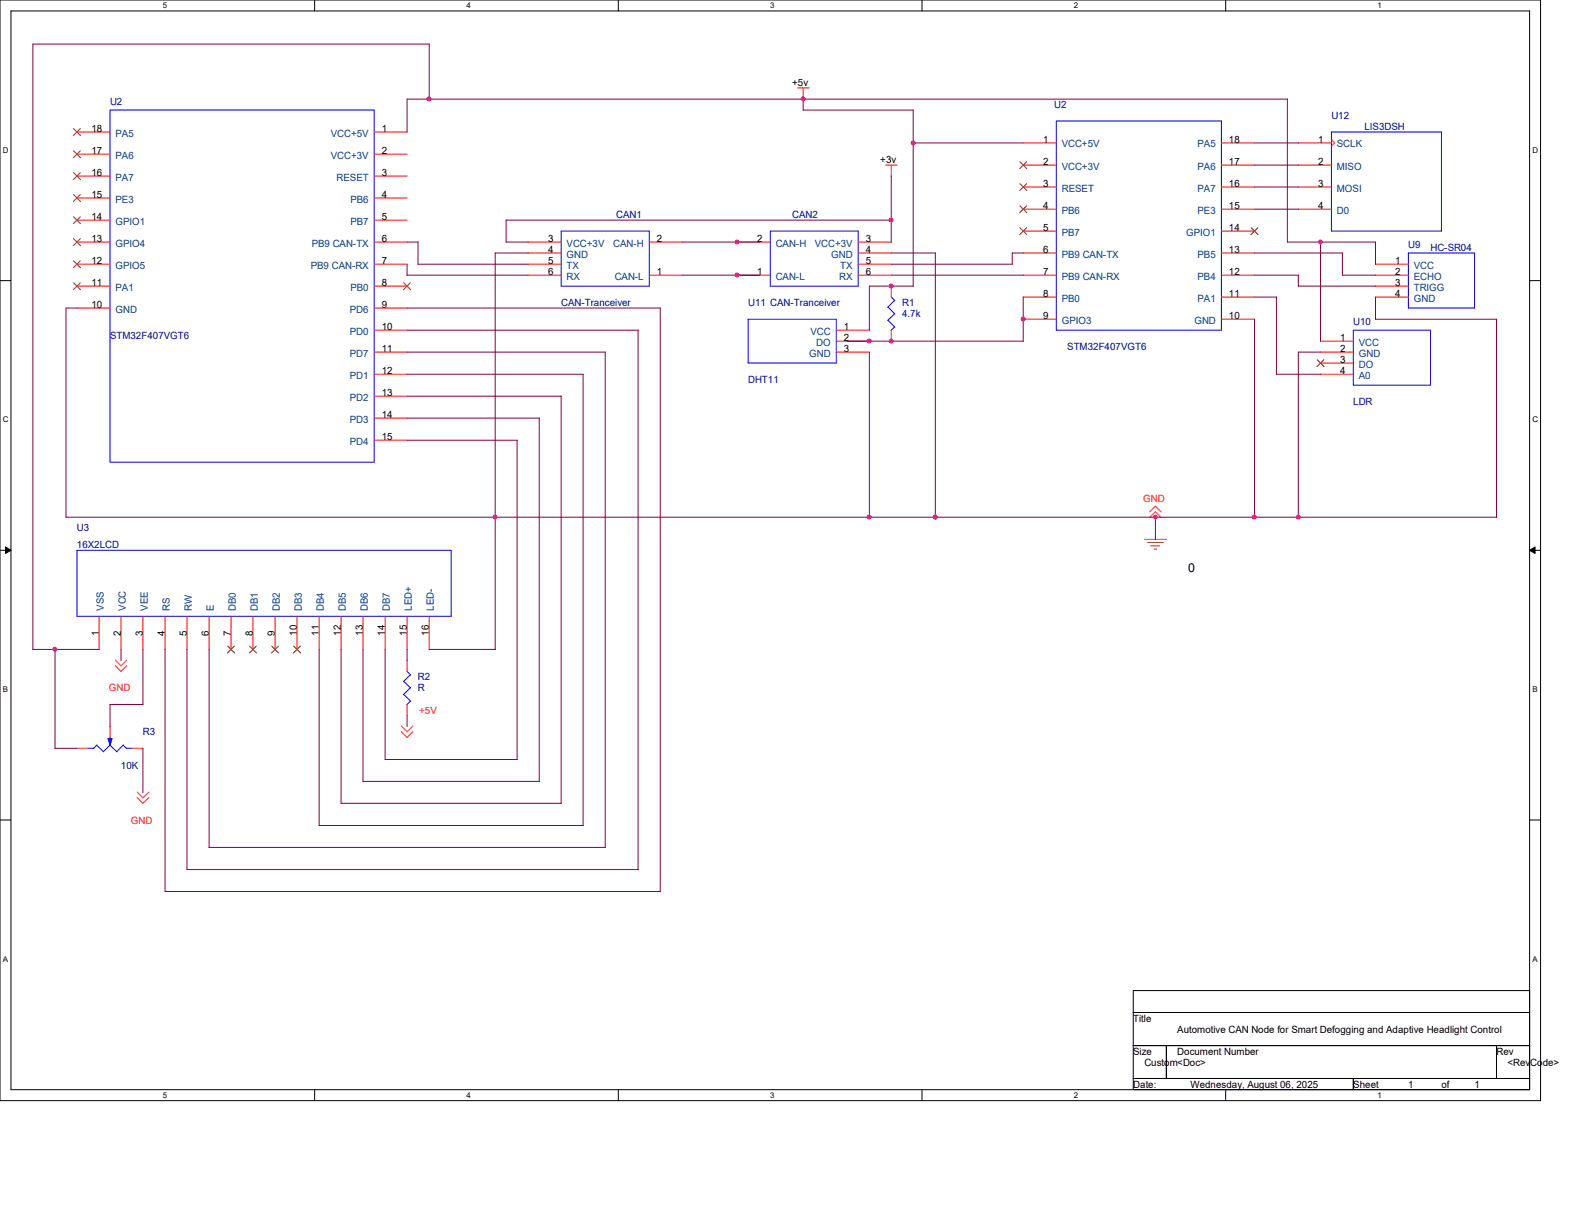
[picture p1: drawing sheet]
<svg xmlns="http://www.w3.org/2000/svg" width="279mm" height="216mm" viewBox="0 0 279 216" stroke-linecap="round" stroke-linejoin="round" font-family="sans-serif">
<path d="M0 0h273.8v195.6h-273.8zM1.9 1.9h270v191.7h-270z" fill="none" stroke="#000" stroke-width=".18"/>
<g fill="#fff">
<path d="M28.9 .2h.8v1.5h-.8z"/>
<path d="M28.9 193.8h.8v1.6h-.8z"/>
</g>
<path d="M55.9 0v1.9M55.9 193.6v2" fill="none" stroke="#000" stroke-width=".18"/>
<g fill="#fff">
<path d="M82.9 .2h.8v1.5h-.8z"/>
<path d="M82.9 193.8h.8v1.6h-.8z"/>
</g>
<path d="M109.9 0v1.9M109.9 193.6v2" fill="none" stroke="#000" stroke-width=".18"/>
<g fill="#fff">
<path d="M136.9 .2h.7v1.5h-.7z"/>
<path d="M136.9 193.8h.7v1.6h-.7z"/>
</g>
<path d="M163.9 0v1.9M163.9 193.6v2" fill="none" stroke="#000" stroke-width=".18"/>
<g fill="#fff">
<path d="M190.8 .2h.8v1.5h-.8z"/>
<path d="M190.8 193.8h.8v1.6h-.8z"/>
</g>
<path d="M217.8 0v1.9M217.8 193.6v2" fill="none" stroke="#000" stroke-width=".18"/>
<g fill="#fff">
<path d="M244.8 .2h.8v1.5h-.8z"/>
<path d="M244.8 193.8h.8v1.6h-.8z"/>
<path d="M.5 25.9h1v1.5h-1z"/>
<path d="M272.4 25.9h.9v1.5h-.9z"/>
<path d="M.5 73.8h1v1.6h-1z"/>
<path d="M272.4 73.8h.9v1.6h-.9z"/>
</g>
<path d="M0 49.9h1.9M271.9 49.9h1.9" fill="none" stroke="#000" stroke-width=".18"/>
<g fill="#fff">
<path d="M.5 121.8h.9v1.5h-.9z"/>
<path d="M272.4 121.8h.9v1.5h-.9z"/>
</g>
<path d="M0 97.8h1.9M271.9 97.8h1.9" fill="none" stroke="#000" stroke-width=".18"/>
<path d="M1 97.2l.9 .6-.9 .5zM271.9 97.8l.9-.6v1.1z" fill="#000" stroke="#000" stroke-width=".18"/>
<g fill="#fff">
<path d="M.5 169.7h.9v1.5h-.9z"/>
<path d="M272.4 169.7h.9v1.5h-.9z"/>
</g>
<path d="M0 145.7h1.9M271.9 145.7h1.9M201.4 176h70.5v17.6h-70.5zM201.4 179.9h70.5M201.4 185.8h70.5M201.4 191.6h70.5M207.3 185.8v5.8M240.5 191.6v2M266 185.8v5.8" fill="none" stroke="#000" stroke-width=".18"/>
<g fill="none" stroke="#f00" stroke-width=".18">
<path d="M141.8 15.6h2M142.7 15.6v2.1M13.7 23.5h5.9M13.7 27.4h5.9M13.7 31.3h5.9M13.7 35.2h5.9M13.7 39.1h5.9M66.5 23.5h5.8M66.5 27.4h5.8M66.5 31.3h5.8M66.5 35.2h5.8M66.5 39.1h5.8"/>
<path d="M157.4 29.3h2M158.4 29.3v2M181.9 29.3h5.8M181.9 25.4h5.8M181.9 33.2h5.8M181.9 37.2h5.8M217.1 29.3h5.9M217.1 25.4h5.9M217.1 33.2h5.9M217.1 37.2h5.9M230.8 29.3h5.8M230.8 25.4h5.8"/>
<path d="M230.8 33.2h5.8M230.8 37.2h5.8M236.6 24.8l.6 .6-.6 .6M13.7 43h5.9M13.7 46.9h5.9M13.7 50.8h5.9M13.7 54.7h5.9M66.5 43h5.8M66.5 46.9h5.8M66.5 50.8h5.8M66.5 54.7h5.8M66.5 58.7h5.8"/>
<path d="M93.9 43h5.8M93.9 45h5.8M93.9 46.9h5.8M93.9 48.9h5.8M115.4 43h5.8M115.4 48.9h5.8M131 43h5.9M131 48.9h5.9M148.6 58.7h5.9M152.5 43h5.9M152.5 45h5.9M152.5 46.9h5.9"/>
<path d="M152.5 48.9h5.9M158.4 50.8v2M158.4 58.7v1.9M181.9 45h5.8M181.9 48.9h5.8M181.9 41.1h5.8M181.9 52.8h5.8M181.9 56.7h5.8M217.1 45h5.9M217.1 48.9h5.9M217.1 41.1h5.9M217.1 52.8h5.9"/>
<path d="M217.1 56.7h5.9M244.5 46.9h5.8M244.5 48.9h5.8M244.5 52.8h5.8M244.5 50.8h5.8M66.5 62.6h5.8M66.5 66.5h5.8M66.5 70.4h5.8M66.5 74.3h5.8M66.5 78.2h5.8M148.6 60.6h5.9M148.6 62.6h5.9"/>
<path d="M234.7 60.6h5.8M234.7 62.6h5.8M234.7 64.5h5.8M234.7 66.5h5.8M203.4 95.8h3.9M204 96.4h2.8M204.3 91l1.1-1 1 1M204.3 91.9l1.1-1 1 1M204.5 97h1.6M205.1 97.6h.5M17.6 109.5v5.9M20.5 118.3l1 1 1-1"/>
<path d="M20.5 117.3l1 1 1-1M21.5 109.5v5.9M25.4 109.5v5.9M29.3 109.5v5.9M33.2 109.5v5.9M37.2 109.5v5.9M41.1 109.5v5.9M45 109.5v5.9M48.9 109.5v5.9M52.8 109.5v5.9M56.7 109.5v5.9M60.6 109.5v5.9"/>
<path d="M64.5 109.5v5.9M68.5 109.5v5.9M72.3 109.5v5.9M72.3 117.3v2M76.3 109.5v5.9M13.7 133h1.9M19.6 129.1v1.9M23.5 133h1.9M71.3 130l1 1 1.1-1M71.3 129l1 1 1.1-1M72.3 125.2v1.9M24.4 141.7l1 1 1.1-1"/>
<path d="M24.4 140.8l1 1 1.1-1"/>
</g>
<g fill="none" stroke="#00f" stroke-width=".18">
<path d="M19.6 19.6h46.9v62.5h-46.9zM187.7 21.5h29.4v37.2h-29.4zM236.6 23.5h19.6v17.6h-19.6zM99.7 41.1h15.7v9.7h-15.7zM133 56.7h15.6v7.8h-15.6zM136.9 41.1h15.6v9.7h-15.6zM157.8 54.6l1.2 1.2M157.8 56.9l1.2 1.2M158.4 52.8l.6 .6M159 53.4l-1.2 1.2M159 55.8l-1.2 1.1M159 58.1l-.6 .6"/>
<path d="M240.5 58.7h13.8v9.8h-13.8zM250.3 45h11.8v9.7h-11.8zM13.7 97.8h66.5v11.7h-66.5zM72.3 119.3l.7 .6M72.9 119.9l-1.2 1.2M15.6 133h1.1M17.2 132.4l1.2 1.2M17.2 132.4l-.6 .6M19.6 132.4l1.2 1.2M19.6 131v.4M19.6 132.4l-1.2 1.2M21.9 132.4l.6 .6"/>
<path d="M21.9 132.4l-1.2 1.2M22.5 133h1M71.8 121.1l1.2 1.2M71.8 123.4l1.2 1.2M72.9 122.2l-1.2 1.2M72.9 124.6l-.6 .6"/>
</g>
<g fill="none" stroke="#804000" stroke-width=".18">
<path d="M13.1 38.5l1.2 1.3M13.1 34.6l1.2 1.2M13.1 30.7l1.2 1.2M13.1 26.8l1.2 1.2M13.1 22.9l1.2 1.2M14.3 38.5l-1.3 1.3M14.3 34.6l-1.3 1.2M14.3 30.7l-1.3 1.2M14.3 26.8l-1.3 1.2M14.3 22.9l-1.3 1.2M181.3 28.7l1.2 1.3M181.3 32.6l1.2 1.3"/>
<path d="M181.3 36.6l1.2 1.2M182.5 28.7l-1.3 1.3M182.5 32.6l-1.3 1.3M182.5 36.6l-1.3 1.2M13.1 50.2l1.2 1.3M13.1 46.4l1.2 1.2M13.1 42.4l1.2 1.2M14.3 50.2l-1.3 1.3M14.3 46.4l-1.3 1.2M14.3 42.4l-1.3 1.2M71.8 50.2l1.2 1.3M72.9 50.2l-1.2 1.3"/>
<path d="M181.3 40.5l1.2 1.2M182.5 40.5l-1.3 1.2M222.4 40.5l1.2 1.2M223.6 40.5l-1.3 1.2M234.1 63.9l1.2 1.3M235.3 63.9l-1.2 1.3M40.5 114.8l1.2 1.2M41.7 114.8l-1.3 1.2M44.4 114.8l1.2 1.2M45.6 114.8l-1.3 1.2M48.3 114.8l1.2 1.2M49.5 114.8l-1.2 1.2"/>
<path d="M52.2 114.8l1.2 1.2M53.4 114.8l-1.2 1.2"/>
</g>
<path d="M19.2 131.2h.7l-.3 1.2z" fill="#00f" stroke="#00f" stroke-width=".18"/>
<g fill="none" stroke="#800040" stroke-width=".18">
<path d="M76.3 7.8v9.9M76.3 7.8h-70.5v107.6M142.7 17.6v2M142.7 19.6h19.6M162.3 19.6v31.3M228.8 17.6v25.5M228.9 17.6h-156.6v5.9M89.9 39.1h68.5M90 39.1v4M158.4 31.3v11.8M162.3 25.4h19.6M223 29.3h7.8"/>
<path d="M223 33.2h7.8M223 25.4h7.8M223 37.2h7.8M13.7 54.7h-2v37.2M72.3 54.7h45.1M72.3 46.9v2M72.3 48.9h21.6M72.3 43h2M72.3 58.7h41.2M74.3 46.9h19.6M74.3 43v4M90 43h3.9"/>
<path d="M93.9 45h-5.9v70.4M113.4 58.7v95.9M117.3 54.7v103.8M121.2 48.9h13.8M121.2 43h13.8M158.4 48.9h23.5M158.4 45h7.9M158.4 46.9h21.6M162.3 50.8h-7.8v7.9M166.2 45v46.9M179.9 45h2M179.9 44.9v2"/>
<path d="M181.9 52.8v7.9M223 52.8h3.9M223 56.7v35.2M223 48.9h7.8M223 45h15.6M226.9 52.8v13.7M228.8 43h15.7M230.8 48.9v2M230.8 50.8h13.7M234.7 43v17.7M238.6 45v3.9M238.6 48.9h5.9"/>
<path d="M244.5 56.7h21.5M244.5 43v4M244.5 52.8v4M266 56.7v35.2M72.3 78.2h19.6M72.3 74.3h23.6M72.3 70.4h27.5M72.3 66.5h31.4M72.3 62.6h35.3M91.9 78.2v56.8M95.8 74.3v64.6M99.7 70.4v72.4"/>
<path d="M103.6 66.5v80.2M107.6 62.6v88M150.5 60.6h31.4M154.5 62.6v29.3M226.9 66.5h7.8M234.7 62.6h-3.9v29.3M11.7 91.9h254.3M205.4 91.9v4M5.8 115.4h11.9M9.8 115.4v17.6M21.5 115.4v2M25.4 115.4v9.8"/>
<path d="M29.3 115.4v43h88.1M33.2 115.4v39.1h80.3M37.2 115.4l-.1 35.2h70.5M56.7 115.4v31.3M60.6 115.4v27.4M64.5 115.4v23.5M68.5 115.4v19.6M72.3 115.4v2M76.3 115.4h11.8M9.7 133h4M19.5 125.2h5.9M19.6 125.2v3.9"/>
<path d="M25.4 133v7.8M64.5 138.9h31.4M68.5 135h23.4M72.3 127.1v2M56.7 146.7h47M60.6 142.7h39.2"/>
</g>
<g fill="#f0f" stroke="#f0f" stroke-width=".18">
<circle cx="230.8" cy="91.9" r=".37"/>
<circle cx="222.9" cy="91.9" r=".37"/>
<circle cx="166.2" cy="91.9" r=".36"/>
<circle cx="205.3" cy="91.9" r=".36"/>
<circle cx="158.4" cy="50.8" r=".36"/>
<circle cx="142.8" cy="17.6" r=".37"/>
<circle cx="131" cy="48.9" r=".36"/>
<circle cx="154.5" cy="91.9" r=".37"/>
<circle cx="154.5" cy="60.6" r=".37"/>
<circle cx="76.3" cy="17.6" r=".37"/>
<circle cx="131" cy="43" r=".36"/>
<circle cx="234.7" cy="43" r=".36"/>
<circle cx="162.3" cy="25.4" r=".37"/>
<circle cx="88" cy="91.9" r=".36"/>
<circle cx="181.9" cy="56.7" r=".37"/>
<circle cx="158.4" cy="60.6" r=".36"/>
<circle cx="158.4" cy="39.1" r=".36"/>
<circle cx="9.8" cy="115.4" r=".36"/>
</g>
<text font-size="2.2" x="211.2" y="101.7">0</text>
<g font-size="1.8">
<text x="140.8" y="15.3">+5v</text>
<text x="16.3" y="23.4">18</text>
<text x="67.9" y="23.4">1</text>
<text x="16.3" y="27.3">17</text>
<text x="67.9" y="27.3">2</text>
<text x="156.5" y="29">+3v</text>
<text x="185.4" y="25.4">1</text>
<text x="185.4" y="29.3">2</text>
<text x="218.4" y="29.3">17</text>
<text x="218.4" y="25.4">18</text>
<text x="234.3" y="25.4">1</text>
<text x="234.3" y="29.3">2</text>
<text x="16.3" y="35.1">15</text>
<text x="16.3" y="31.2">16</text>
<text x="67.9" y="31.2">3</text>
<text x="67.9" y="35.1">4</text>
<text x="185.4" y="33.2">3</text>
<text x="218.4" y="33.2">16</text>
<text x="234.3" y="33.2">3</text>
<text x="16.3" y="39.1">14</text>
<text x="67.9" y="39.1">5</text>
<text x="185.4" y="37.1">4</text>
<text x="185.4" y="41">5</text>
<text x="218.4" y="41">14</text>
<text x="218.4" y="37.1">15</text>
<text x="234.3" y="37.1">4</text>
<text x="16.3" y="46.9">12</text>
<text x="16.3" y="43">13</text>
<text x="67.9" y="43">6</text>
<text x="67.9" y="46.9">7</text>
<text x="97.4" y="43">3</text>
<text x="97.4" y="44.9">4</text>
<text x="97.4" y="46.9">5</text>
<text x="116.8" y="43">2</text>
<text x="134.6" y="43">2</text>
<text x="153.9" y="43">3</text>
<text x="153.9" y="44.9">4</text>
<text x="153.9" y="46.9">5</text>
<text x="185.4" y="44.9">6</text>
<text x="218.4" y="44.9">13</text>
<text x="248" y="46.9">1</text>
<text x="16.3" y="50.8">11</text>
<text x="67.9" y="50.8">8</text>
<text x="97.4" y="48.9">6</text>
<text x="116.8" y="48.9">1</text>
<text x="134.6" y="48.9">1</text>
<text x="153.9" y="48.9">6</text>
<text x="185.4" y="48.9">7</text>
<text x="185.4" y="52.7">8</text>
<text x="218.4" y="52.7">11</text>
<text x="218.4" y="48.9">12</text>
<text x="248" y="48.9">2</text>
<text x="248" y="50.8">3</text>
<text x="248" y="52.7">4</text>
<text x="16.3" y="54.7">10</text>
<text x="67.9" y="54.7">9</text>
<text x="67.9" y="58.6">10</text>
<text x="150" y="58.6">1</text>
<text x="185.4" y="56.7">9</text>
<text x="218.4" y="56.7">10</text>
<text x="67.9" y="62.5">11</text>
<text x="150" y="60.6">2</text>
<text x="150" y="62.5">3</text>
<text x="238.2" y="60.6">1</text>
<text x="238.2" y="62.5">2</text>
<text x="238.2" y="64.5">3</text>
<text x="67.9" y="66.5">12</text>
<text x="67.9" y="70.4">13</text>
<text x="238.2" y="66.5">4</text>
<text x="67.9" y="74.3">14</text>
<text x="67.9" y="78.2">15</text>
<text x="17.6" y="112.9" transform="rotate(-90 17.6 112.9)">1</text>
<text x="21.5" y="112.9" transform="rotate(-90 21.5 112.9)">2</text>
<text x="25.4" y="112.9" transform="rotate(-90 25.4 112.9)">3</text>
<text x="29.3" y="112.9" transform="rotate(-90 29.3 112.9)">4</text>
<text x="33.2" y="112.9" transform="rotate(-90 33.2 112.9)">5</text>
<text x="37.1" y="112.9" transform="rotate(-90 37.1 112.9)">6</text>
<text x="41" y="112.9" transform="rotate(-90 41 112.9)">7</text>
<text x="44.9" y="112.9" transform="rotate(-90 44.9 112.9)">8</text>
<text x="48.9" y="112.9" transform="rotate(-90 48.9 112.9)">9</text>
<text x="52.7" y="112.9" transform="rotate(-90 52.7 112.9)">10</text>
<text x="56.7" y="112.9" transform="rotate(-90 56.7 112.9)">11</text>
<text x="60.6" y="112.9" transform="rotate(-90 60.6 112.9)">12</text>
<text x="64.5" y="112.9" transform="rotate(-90 64.5 112.9)">13</text>
<text x="68.4" y="112.9" transform="rotate(-90 68.4 112.9)">14</text>
<text x="72.3" y="112.9" transform="rotate(-90 72.3 112.9)">15</text>
<text x="76.2" y="112.9" transform="rotate(-90 76.2 112.9)">16</text>
<text x="201.4" y="181.5">Title</text>
<text x="209.2" y="183.5">Automotive CAN Node for Smart Defogging and Adaptive Headlight Control</text>
<text x="201.4" y="187.4">Size</text>
<text x="203.4" y="189.4">Custom&lt;Doc&gt;</text>
<text x="209.3" y="187.4">Document Number</text>
<text x="266" y="187.4">Rev</text>
<text x="267.9" y="189.4">&lt;RevCode&gt;</text>
<text x="201.4" y="193.3">Date:</text>
<text x="211.6" y="193.3">Wednesday, August 06, 2025</text>
<text x="240.5" y="193.3">Sheet</text>
<text x="250.3" y="193.3">1</text>
<text x="256.2" y="193.3">of</text>
<text x="262.1" y="193.3">1</text>
</g>
<g font-size="1.8" fill="#000080">
<text x="19.6" y="18.6">U2</text>
<text x="187.4" y="19.2">U2</text>
<text x="236.6" y="21.2">U12</text>
<text x="242.5" y="23.1">LIS3DSH</text>
<text x="109.5" y="38.8">CAN1</text>
<text x="140.8" y="38.8">CAN2</text>
<text x="250.3" y="44">U9</text>
<text x="254.2" y="44.6">HC-SR04</text>
<text x="99.7" y="54.4">CAN-Tranceiver</text>
<text x="133" y="54.4">U11 CAN-Tranceiver</text>
<text x="160.4" y="54.4">R1</text>
<text x="160.4" y="56.3">4.7k</text>
<text x="240.5" y="57.7">U10</text>
<text x="19.6" y="60.3">STM32F407VGT6</text>
<text x="189.7" y="62.2">STM32F407VGT6</text>
<text x="133" y="68.1">DHT11</text>
<text x="240.5" y="72">LDR</text>
<text x="13.7" y="94.3">U3</text>
<text x="13.7" y="97.5">16X2LCD</text>
<text x="74.3" y="120.9">R2</text>
<text x="74.3" y="122.9">R</text>
<text x="25.4" y="130.7">R3</text>
<text x="21.5" y="136.6">10K</text>
</g>
<g font-size="1.8" fill="#004080">
<text x="20.5" y="28.2">PA6</text>
<text x="20.5" y="24.3">PA5</text>
<text x="58.8" y="24.3">VCC+5V</text>
<text x="58.8" y="28.2">VCC+3V</text>
<text x="188.7" y="26.2">VCC+5V</text>
<text x="212.8" y="26.2">PA5</text>
<text x="237.6" y="26.2">SCLK</text>
<text x="20.5" y="36">PE3</text>
<text x="20.5" y="32.1">PA7</text>
<text x="59.8" y="32.1">RESET</text>
<text x="62.3" y="36">PB6</text>
<text x="188.7" y="30.1">VCC+3V</text>
<text x="188.7" y="34">RESET</text>
<text x="212.8" y="34">PA7</text>
<text x="212.8" y="30.1">PA6</text>
<text x="237.6" y="30.1">MISO</text>
<text x="237.6" y="34">MOSI</text>
<text x="20.5" y="39.9">GPIO1</text>
<text x="62.3" y="39.9">PB7</text>
<text x="188.7" y="38">PB6</text>
<text x="188.7" y="41.9">PB7</text>
<text x="210.8" y="41.9">GPIO1</text>
<text x="212.8" y="38">PE3</text>
<text x="237.6" y="38">D0</text>
<text x="20.5" y="47.8">GPIO5</text>
<text x="20.5" y="43.8">GPIO4</text>
<text x="55.2" y="47.8">PB9 CAN-RX</text>
<text x="55.4" y="43.8">PB9 CAN-TX</text>
<text x="100.7" y="43.8">VCC+3V</text>
<text x="100.7" y="45.8">GND</text>
<text x="100.7" y="47.8">TX</text>
<text x="109" y="43.8">CAN-H</text>
<text x="137.9" y="43.8">CAN-H</text>
<text x="144.8" y="43.8">VCC+3V</text>
<text x="147.7" y="45.8">GND</text>
<text x="149.3" y="47.8">TX</text>
<text x="188.7" y="45.8">PB9 CAN-TX</text>
<text x="212.8" y="45.8">PB5</text>
<text x="251.3" y="47.8">VCC</text>
<text x="20.5" y="51.6">PA1</text>
<text x="62.3" y="51.6">PB0</text>
<text x="100.7" y="49.7">RX</text>
<text x="109.3" y="49.7">CAN-L</text>
<text x="137.9" y="49.7">CAN-L</text>
<text x="149.2" y="49.7">RX</text>
<text x="188.7" y="49.7">PB9 CAN-RX</text>
<text x="188.7" y="53.6">PB0</text>
<text x="212.8" y="53.6">PA1</text>
<text x="212.8" y="49.7">PB4</text>
<text x="251.3" y="49.7">ECHO</text>
<text x="251.3" y="51.6">TRIGG</text>
<text x="251.3" y="53.6">GND</text>
<text x="20.5" y="55.5">GND</text>
<text x="62.2" y="55.5">PD6</text>
<text x="62.2" y="59.5">PD0</text>
<text x="144.1" y="59.5">VCC</text>
<text x="188.7" y="57.5">GPIO3</text>
<text x="212.3" y="57.5">GND</text>
<text x="62.2" y="63.4">PD7</text>
<text x="143.8" y="63.4">GND</text>
<text x="145.1" y="61.4">DO</text>
<text x="241.5" y="61.4">VCC</text>
<text x="241.5" y="63.4">GND</text>
<text x="241.5" y="65.3">DO</text>
<text x="62.2" y="67.3">PD1</text>
<text x="62.2" y="71.2">PD2</text>
<text x="241.5" y="67.3">A0</text>
<text x="62.2" y="75.1">PD3</text>
<text x="62.2" y="79">PD4</text>
<text x="18.5" y="108.5" transform="rotate(-90 18.5 108.5)">VSS</text>
<text x="22.4" y="108.5" transform="rotate(-90 22.4 108.5)">VCC</text>
<text x="26.2" y="108.5" transform="rotate(-90 26.2 108.5)">VEE</text>
<text x="30.2" y="108.5" transform="rotate(-90 30.2 108.5)">RS</text>
<text x="34.1" y="108.5" transform="rotate(-90 34.1 108.5)">RW</text>
<text x="38" y="108.5" transform="rotate(-90 38 108.5)">E</text>
<text x="41.9" y="108.5" transform="rotate(-90 41.9 108.5)">DB0</text>
<text x="45.8" y="108.5" transform="rotate(-90 45.8 108.5)">DB1</text>
<text x="49.7" y="108.5" transform="rotate(-90 49.7 108.5)">DB2</text>
<text x="53.6" y="108.5" transform="rotate(-90 53.6 108.5)">DB3</text>
<text x="57.6" y="108.5" transform="rotate(-90 57.6 108.5)">DB4</text>
<text x="61.5" y="108.5" transform="rotate(-90 61.5 108.5)">DB5</text>
<text x="65.4" y="108.5" transform="rotate(-90 65.4 108.5)">DB6</text>
<text x="69.3" y="108.5" transform="rotate(-90 69.3 108.5)">DB7</text>
<text x="73.2" y="108.5" transform="rotate(-90 73.2 108.5)">LED+</text>
<text x="77.1" y="108.5" transform="rotate(-90 77.1 108.5)">LED-</text>
</g>
<g font-size="1.8" fill="#f00">
<text x="203.2" y="89.2">GND</text>
<text x="19.3" y="122.9">GND</text>
<text x="74.5" y="126.8">+5V</text>
<text x="23.3" y="146.3">GND</text>
</g>
<g font-size="1.4">
<text x="28.9" y="1.4">5</text>
<text x="82.9" y="1.4">4</text>
<text x="136.9" y="1.4">3</text>
<text x="190.8" y="1.4">2</text>
<text x="244.8" y="1.4">1</text>
<text x=".5" y="27.1">D</text>
<text x="272.4" y="27.1">D</text>
<text x=".5" y="75.1">C</text>
<text x="272.4" y="75.1">C</text>
<text x=".5" y="123">B</text>
<text x="272.4" y="123">B</text>
<text x=".5" y="170.9">A</text>
<text x="272.4" y="170.9">A</text>
<text x="28.9" y="195.1">5</text>
<text x="82.9" y="195.1">4</text>
<text x="136.9" y="195.1">3</text>
<text x="190.8" y="195.1">2</text>
<text x="244.8" y="195.1">1</text>
</g>
</svg>
